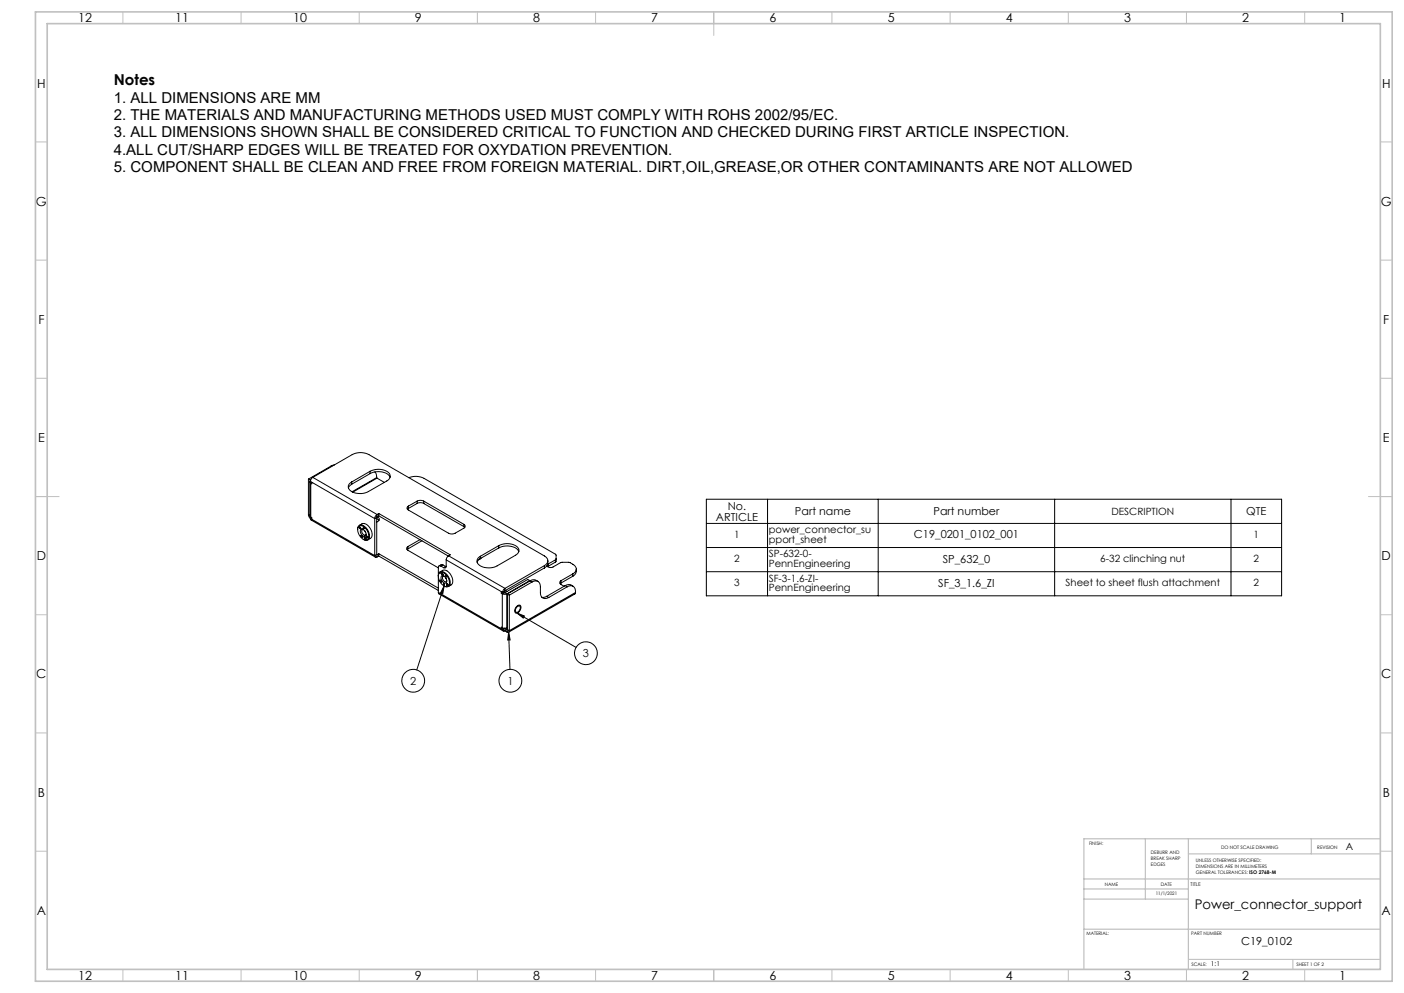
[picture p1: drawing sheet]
<svg xmlns="http://www.w3.org/2000/svg" width="594mm" height="420mm" viewBox="0 0 594 420" stroke-linecap="round" stroke-linejoin="round" font-family="sans-serif">
<g fill="none" stroke="#000" stroke-width=".42">
<path d="M140.1 197.1l-9.6 5.6M140.1 197.1l.3 .2M141.5 196.6l-1.4 .5M156.6 199.3a7.1 7.1 0 0 1 8.2 1l.3 1.4-.9 1.4-8.3 4.8a6.7 6.7 0 0 1-8.5-1.4l.1-1.4 1.3-1.2M156.6 199.3l-7.8 4.6M156.6 199.3v1M158.6 199.6l.5 .8 .2 1.6M130.5 217.7l.8 1.6M130.5 202.7l.8 .4M130.5 202.7v15M130.5 217.7l.6 .3M131.1 203.8v14.4l.8 .8v.5l-.6-.3"/>
<path d="M131.3 219.3l.3 .6 27.2 15.7M131.3 203.1l.1 .2a.59 .59 0 0 0-.3 .6 .59 .59 0 0 0 .4 .5M131.3 219.3l27.2 15.7M131.3 203.6l27.2 15.7M131.3 203.6l.6 .5M131.3 219.2v.1M131.4 203.1h-.1M131.5 204.4v14.7M131.8 218.9l-.5 .3M131.9 204.1v.5l-.4-.2M131.9 204.1l-.4 .3M132.3 201.9l16.7-9.6a7.7 7.7 0 0 1 7.1 0l74.2 42.8a2.16 2.16 0 0 1 1.5 2.1 2.16 2.16 0 0 1-1.5 2"/>
<path d="M132.3 201.9l-.7 .8-.3 .9M132.3 201.9l27.2 15.7M148.8 204.8l-1.4 1.6M148.8 203.9v.9M156.6 200.3a7.1 7.1 0 0 1 8.2 1l.2 .6M156.6 200.3l-7.8 4.5M158.5 219.3v15.7M159.3 202l.2 .2M159.3 202l-10.4 6M159.4 219.4l.9 .7M159.4 218.8l-.9 .5M159.4 218.8v15.7"/>
<path d="M159.5 202.2l3.1 1.8M159.5 202.2l-10.2 6M159.5 218.6l-.1 .2M159.5 217.6l-.7 .8-.3 .9M159.5 217.6v1M159.6 218.5a1.15 1.15 0 0 1 .9 1.3 1.15 1.15 0 0 1-1.1 1M160.2 217.2l30.3 17.5-.7 .4M160.2 217.2l-.7 .4M160.2 217.2v1M160.2 218.2l29.5 17M160.2 218.2l-.7 .4M172.8 214.1a.87 .87 0 0 0-.6 .8 .87 .87 0 0 0 .6 .8l16.9 9.8a3.1 3.1 0 0 0 2.9 0l3.7-2.1a.87 .87 0 0 0 .5-.8 .87 .87 0 0 0-.5-.8"/>
<path d="M172.8 215.1l-.4 .3M172.8 214.1v1M173 202a7.9 7.9 0 0 1 6.4 .3l55.7 32.1 .2 3.1-.3 .3M176.5 212a3 3 0 0 1 2.8 0M176.5 213a3 3 0 0 1 2.8 0M176.5 212l-3.7 2.1M176.5 212v1M176.5 213l-3.7 2.1M179.3 212l17 9.8M179.3 212v1M179.3 213l17 9.7M298.8 211.2h243.4v40.8h-243.4z"/>
<path d="M324.7 211.2v40.8M371.5 211.2v40.8M446.2 211.2v40.8M520.8 211.2v40.8M151.3 224a1.65 1.65 0 0 1 1-1.9 1.65 1.65 0 0 1 2 .6 4.2 4.2 0 0 1 1.3 5.7l-.8 .1-1.1-.4M151.8 222.6a2.53 2.53 0 0 1 3.4 1.6 2.8 2.8 0 0 1-.2 4.2 4.1 4.1 0 0 1-3.2-5.8zM152 223.1v.2M152 223.1h.1M152 222.2a2.86 2.86 0 0 1 4.7 1.4 2.97 2.97 0 0 1-1.1 4.8M152 223v.1M152 223.3h.2M152 223h.1"/>
<path d="M152.1 223.1h.1M152.1 223.3h.1M152.1 223l-.1 .1M152.1 223h.1M152.1 223.2l.3 .1M152.1 223l.1 .1M152.2 223.1h.1M152.2 223.1h-.1M152.2 223.3h.1M152.2 223.5l.1 .1M152.2 223.5h.1M152.4 223.4h.1"/>
<path d="M152.3 223.3h.1M152.3 223.3h-.1M152.3 223.3l.1 .1M152.3 223.6h.1M152.4 223.3v.1M152.4 223.3l-.2 .2M152.4 223.5l-.1 .1M152.4 223.3v.2M152.4 223.5h.1M152.6 224a1.88 1.88 0 0 1 1.9 .8 1.88 1.88 0 0 1-.1 2.1 2.15 2.15 0 0 1-1.8-2.9zM152.7 226.8h.1M152.7 226.8l.1-.3v.4"/>
<path d="M152.7 226.8h.3M152.8 226.9l.3-.2v.5M152.8 226.9h.1M153 227.1l.1 .2M153 227.1h.1M153 226.8h.1M153 226.8v.3M153.1 227.1v.1M153.2 226.9l-.1 .4M153.2 226.9l-.1 .3M153.2 226.9l-.1 .2M153.7 223.5h.1"/>
<path d="M153.8 223.4h.1M153.8 223.4l-.1 .1M153.8 223.4l.2 .1M153.8 224a.91 .91 0 0 0-.9 .7 .91 .91 0 0 0 .6 1.1l.8 .6 .6-.5M153.8 223.3h.2M153.8 223.3v.1M154 223.3v.1M154 223.5l.1 .1M154 223.5h.1M154 223.3l-.1 .1M154 223.3h.1M154 223.4h.1"/>
<path d="M154 223.3v.2M154 223.3l-.3-.2v.4M154.1 227.4h.3l.2 .6-.3-.1M154.1 227.4l.3 .1M154.1 227.4l.1 .1M154.3 227.9h.1M154.3 224.6l.4 .6M154.4 227.5v.1M154.4 227.5h.1M154.4 227.6h.1M154.4 227.6h-.2l.2 .1M154.4 227.7h.1"/>
<path d="M154.4 227.7l.1 .2M154.5 227.9h.1M154.5 227.9h-.2M155.2 226.7l.3 .7M155.2 226.7l.1 .3M155.2 226.8l.1 .2M155.2 226.7v.1M155.3 227.1l.2 .3M155.3 227.1h.1M155.3 227h.1M155.3 227v.1M155.4 227.1h.1"/>
<path d="M155.4 227.1v.2M155.4 227.1l.1 .1M155.5 227.3h.1M155.5 227.2h.1M155.5 227.2v.1M158.5 235a.6 .6 0 0 0 .3 .6 .6 .6 0 0 0 .7 0M159.4 234.5l.1 .1M159.4 234.5l-.9 .5M159.5 234.6v1M160.2 234.2l25.3 14.6M160.2 234.2l-.7 .4M160.2 234.2v1"/>
<path d="M160.2 235.2l25.3 14.5M160.2 235.2l-.7 .4M172.6 231.2a.87 .87 0 0 0-.6 .8 .87 .87 0 0 0 .6 .8l12.9 7.4M172.6 232.1l-.4 .4M172.6 231.2v.9M177.7 228.3l-5.1 2.9M178.5 228.7l-5.9 3.4M186.5 239.4a.65 .65 0 0 0-.7-.1 .65 .65 0 0 0-.3 .7v3.1M186.5 239.4l1.2 .7M187.4 238.9l-.6-.1-1 .5M187.4 238.9l-.9 .5M187.4 238.9l1.2 .7"/>
<path d="M188.6 239.6l-.9 .5M188.6 239.6l.2 .1M188.8 236.8v2.7a.64 .64 0 0 1-.3 .7 .64 .64 0 0 1-.8-.1M188.8 236.8l23.9 13.8M189.8 235.1l-.9 1-.1 .7M189.8 235.1l23.8 13.8M196.3 222.7l.3 .4M196.3 221.8v.9M203.2 236.2l-1.3 1.6M203.2 235.3v.9M203.6 236.1l-1 .6M211 230.8a6.7 6.7 0 0 1 8.5 1.4v1l-.9 1.3-8.3 4.8a7.1 7.1 0 0 1-8.2-.9l-.3-1.5 .5-.9 .9-.7"/>
<path d="M211 231.8a6.4 6.4 0 0 1 8.5 1.5M211 230.8l-7.8 4.5M211 230.8v1M211 231.8l-7.8 4.4M230.3 239.2l-16.7 9.7M230.3 239.2v1M231.5 239.2a1.74 1.74 0 0 0 2.5 .6l3.3-1.9h3.8a3.7 3.7 0 0 1 2.7 3.1l-.5 .9-.9 .8M231.8 237.2l-.2 1.7-1.3 1.3M231.9 238.6l-.2 .1M231.9 238.6v1M231.9 239.6l-.2 .1M235 236.8l-3.1 1.8"/>
<path d="M235 236.8v1M235 237.8l-3.1 1.8M235.3 236.4l-.3 .4M298.8 231.6h243.4M298.8 221.4h243.4M185.4 243.7a1.68 1.68 0 0 1 1-1.9 1.68 1.68 0 0 1 2.1 .6 4.5 4.5 0 0 1 1.5 5.4l-1.1 .4-1.1-.4M185.5 250.6l.2 .6 27.2 15.7M185.5 244.1v6.5M185.5 250.6l27.2 15.7M185.9 242.3a3.2 3.2 0 0 1 4 2.8 1.79 1.79 0 0 1 .2 2 1.79 1.79 0 0 1-1.8 .9 4.4 4.4 0 0 1-2.4-5.7zM186.2 241.9a3.1 3.1 0 0 1 4.9 2 2.65 2.65 0 0 1-1.4 4.2M186.2 245.6h.1"/>
<path d="M186.2 245.6l.3-.2-.2 .3 .4 .1-.2 .2M186.2 245.6l.1 .2M186.3 245.8h.1M186.4 246h.1M186.6 245.8h.1M186.6 245.8h-.3M186.6 245.8l-.2 .2M186.7 242.5l.2 .1M186.7 242.5v.1M186.7 242.6l.1 .2M186.7 242.6l.1 .1M186.7 242.6h.1"/>
<path d="M186.8 242.9l.1 .1M186.8 242.6h.1M186.8 242.8h.1M186.8 242.8l.1 .2M186.8 245.9l-.3 .3-.1-.2M186.8 245.9l-.3 .1M186.8 242.7v.1M186.8 242.7l.2 .3M186.9 242.8l.1 .1M186.9 243h.1M186.9 243.6a2.02 2.02 0 0 1 1.8 2.9 1.97 1.97 0 0 1-1.8-2.9zM186.9 242.6h.1"/>
<path d="M186.9 242.8l-.1 .1M186.9 242.8h.1M187 242.8v.1M187 242.9h.1M187 243h.1M187 242.8h.1M187.1 243h-.1M187.6 247.3l.3 .1M187.6 246.9l.4 .1v.5l-.4-.2M187.6 246.9l.3 .1M187.6 247.3h.1M187.6 247.1h.1"/>
<path d="M187.6 247.1l.3 .1M187.6 247.1h.3M187.6 246.9h.1M187.9 247.1h.1M187.9 247.4h.1M187.9 247.8l-.6 3.3-.9-.3zM187.9 247v.4M187.9 247h.1M187.9 247.8l-11.6 35.6M188 243.8l-.4-.1a1.35 1.35 0 0 0-.2 1.6 1.35 1.35 0 0 0 1.5 .6l.1-.3M188.4 243.8l.1 .1M188.4 243.8h.1"/>
<path d="M188.5 244.2l.3 .7M188.5 243.8v.1M188.6 243.8l-.1 .1M188.6 243.8l.1 .1M188.6 243.7l.1 .2M188.6 243.7v.1M188.6 243.7h.2M188.6 243.4l.2 .3M188.6 243.4l-.2 .4M188.6 243.4l-.1 .4M188.7 243.6h.1M188.7 243.6l.1 .1"/>
<path d="M188.7 243.9h.1M188.7 243.6l-.1 .1M188.7 243.9l.2 .1M188.8 243.7h.1M188.8 243.8h.1M188.8 243.7v.1M188.8 243.7l-.1 .2M189 247.2l.2 .4M189 247h.1M189 247l.1 .2M189 247.2h.1M189.1 246.9l.1 .7"/>
<path d="M189.1 247.2h.1M189.1 247.2h-.1M189.2 247.3v.2M189.2 247.5h.1M189.2 247.2v.2M189.2 247.2v.1M189.2 247.6h.1M189.2 247.4v.1M189.2 247.4h.1M212.1 250.9l.4 .3M212.5 251.2l.7 .2 1.3-.2M212.5 251.2v14.3"/>
<path d="M212.5 250.7l-.4 .2M212.7 250.6v.1M212.7 250.7l-.6-.3v.5M213.1 250.5l.3 .2M213.4 250.7h.2M213.4 250.7l-.9 .5M213.4 250.7h.1M213.5 250.1l-.8 .5M213.5 250.1l-.8 .6M213.6 249.9l-.1 .2M213.6 248.9l-.5 .5-.4 1.2M213.6 248.9v1"/>
<path d="M213.6 250.7l.9 .5M213.7 249.8l.8 .4M214.5 251.2v14.3M214.6 251.2l.9 .5M214.6 251.2v15.1M215.5 251.7v15.1M218.6 256.5a1.04 1.04 0 0 1 1.5-.4 1.04 1.04 0 0 1 .1 1.6 1.5 1.5 0 0 1-2.3 1.3l-.1-1.2zM218.8 259.3l3.1 1.2-.5 .9zM218.8 256.7a.83 .83 0 0 1 1.2-.3 .83 .83 0 0 1 0 1.3l-.5 .8a.89 .89 0 0 1-1.4 .3 .89 .89 0 0 1 .2-1.4zM218.8 259.3l24.9 14.5M224.1 245.6v.2M224.1 245.6l-9.6 5.6"/>
<path d="M224.1 245.6l-.8-.5-9.7 5.6M224.3 245.7l1.7-.5 1.6 .7M224.3 245.7l-9.7 5.5M224.3 245.7l.8 .5M225.1 246.2a2.16 2.16 0 0 1 2.5-.3 2.16 2.16 0 0 1 1 2.3 6.1 6.1 0 0 0 .5 4.2l1.3 .8 1.8-.5M225.1 246.2l-9.6 5.5M230.3 240.2l-16.7 9.7M231.3 252.2l-2 .4M231.3 252.2l.9 .5M237.4 245.6a.89 .89 0 0 0-.6 .8 .89 .89 0 0 0 .6 .8l1.3 .7M237.4 246.6l-.4 .3M237.4 245.6v1"/>
<path d="M239.1 247.7l1.8-.5 1.5 .7M239.1 247.7l.9 .5M239.1 247.7l-7.8 4.5M240 248.2a2.22 2.22 0 0 1 2.6-.1 2.22 2.22 0 0 1 .9 2.5M240 248.2l-7.8 4.5M242.4 242.7l-5 2.9M242.4 242.7v1M242.4 243.7l-5 2.9M243.5 250.6l-.3 .6-28 16.2M243.5 250.6l-28 16.2M243.8 240.7l-.2 1.7-1.2 1.3M298.8 241.8h243.4"/>
<path d="M212.1 265.8l.6 .3M212.5 265.5l1 .3 1-.3M212.5 265.5l-.4-.2v.5M212.5 265.5l-.4 .3M212.7 266.3a.6 .6 0 0 0 .2 .6 .6 .6 0 0 0 .7-.1M212.7 266.1v.2M213.3 265.7l-.6 .4M213.5 265.8h.1M213.5 265.8l-.8 .5M213.6 265.8v1M213.6 265.8l.9 .5M213.6 266.8l.9 .5"/>
<path d="M214.5 266.3v1M214.6 266.3h-.1M214.6 266.3l.9 .5M214.6 265.4l-.1 .1M215.2 267.4l.6 3.3h-1zM215.2 267.4l.6 15.7M215.5 266.8a.6 .6 0 0 1-.3 .6 .6 .6 0 0 1-.7-.1"/>
<circle cx="247.9" cy="276.3" r="4.8"/>
<circle cx="174.8" cy="287.9" r="4.8"/>
<circle cx="215.9" cy="287.9" r="4.8"/>
</g>
<g fill="none" stroke="#c0c0c0" stroke-width=".42">
<path d="M52 5v5M102 5v5M152 5v5M202 5v5M252 5v5M302 5v10M352 5v5M402 5v5M452 5v5M502 5v5M552 5v5M15 60h5"/>
<path d="M584 60h5M15 110h5M584 110h5M15 160h5M584 160h5M15 210h10M579 210h10M15 260h5M584 260h5M15 310h5M584 310h5M15 360h5"/>
<path d="M584 360h5M52 410v5M102 410v5M152 410v5M202 410v5M252 410v5M302 410v5M352 410v5M402 410v5M452 410v5M502 410v5M502.8 405.8h81.2"/>
<path d="M552 410v5"/>
</g>
<path d="M484.6 354.8v25.5M502.8 354.8v55.2M554.8 354.8v6.4M584 354.8h-125.4v55.2M458.6 371.8h125.4M458.6 376h44.2M502.8 361.2h81.2M458.6 380.3h44.2M458.6 393h125.4M547 405.8v4.2" fill="none" stroke="#c0c0c0" stroke-width=".5"/>
<path d="M15 5h574v410h-574zM20 10h564v400h-564z" fill="none" stroke="#c0c0c0" stroke-width=".7"/>
<path d="M218.8 259.3l3.1 1.2-.5 .9zM215.2 267.4l.6 3.3h-1zM187.9 247.8l-.6 3.3-.9-.3z" fill="#000"/>
<g font-size="6.3">
<text x="48.1" y="36.1">Notes</text>
<text x="48.1" y="43.4">1. ALL DIMENSIONS ARE MM</text>
<text x="48.1" y="50.8">2. THE MATERIALS AND MANUFACTURING METHODS USED MUST COMPLY WITH ROHS 2002/95/EC.</text>
<text x="48.1" y="58.1">3. ALL DIMENSIONS SHOWN SHALL BE CONSIDERED CRITICAL TO FUNCTION AND CHECKED DURING FIRST ARTICLE INSPECTION.</text>
<text x="48.1" y="65.5">4.ALL CUT/SHARP EDGES WILL BE TREATED FOR OXYDATION PREVENTION.</text>
<text x="48.1" y="72.8">5. COMPONENT SHALL BE CLEAN AND FREE FROM FOREIGN MATERIAL. DIRT,OIL,GREASE,OR OTHER CONTAMINANTS ARE NOT ALLOWED</text>
</g>
<text font-size="5.6" x="505.5" y="384.5">Power_connector_support</text>
<g font-size="5.3">
<text x="33.1" y="9.5">12</text>
<text x="74.1" y="9.5">11</text>
<text x="124.1" y="9.5">10</text>
<text x="175.6" y="9.5">9</text>
<text x="225.6" y="9.5">8</text>
<text x="275.6" y="9.5">7</text>
<text x="325.6" y="9.5">6</text>
<text x="375.6" y="9.5">5</text>
<text x="425.6" y="9.5">4</text>
<text x="475.6" y="9.5">3</text>
<text x="525.6" y="9.5">2</text>
<text x="566.6" y="9.5">1</text>
<text x="15.7" y="37">H</text>
<text x="584.7" y="37">H</text>
<text x="15.2" y="87">G</text>
<text x="584.2" y="87">G</text>
<text x="16.2" y="137">F</text>
<text x="585.2" y="137">F</text>
<text x="16.1" y="187">E</text>
<text x="585.1" y="187">E</text>
<text x="15.5" y="237">D</text>
<text x="584.5" y="237">D</text>
<text x="15.4" y="287">C</text>
<text x="584.4" y="287">C</text>
<text x="16" y="337.1">B</text>
<text x="585" y="337.1">B</text>
<text x="15.5" y="387">A</text>
<text x="584.5" y="387">A</text>
<text x="33.1" y="414.5">12</text>
<text x="74.1" y="414.5">11</text>
<text x="124.1" y="414.5">10</text>
<text x="175.6" y="414.5">9</text>
<text x="225.6" y="414.5">8</text>
<text x="275.6" y="414.5">7</text>
<text x="325.6" y="414.5">6</text>
<text x="375.6" y="414.5">5</text>
<text x="425.6" y="414.5">4</text>
<text x="475.6" y="414.5">3</text>
<text x="525.6" y="414.5">2</text>
<text x="566.6" y="414.5">1</text>
</g>
<g font-size="4.7">
<text x="307.9" y="215.7">No.</text>
<text x="302.9" y="220.2">ARTICLE</text>
<text x="336.3" y="217.9">Part name</text>
<text x="394.9" y="217.9">Part number</text>
<text x="527.3" y="217.9">QTE</text>
<text x="386.7" y="227.7">C19_0201_0102_001</text>
<text x="398.8" y="237.9">SP_632_0</text>
<text x="396.9" y="248.1">SF_3_1.6_ZI</text>
<text x="246.6" y="278">3</text>
<text x="173.5" y="289.7">2</text>
<text x="214.7" y="289.7">1</text>
<text x="525.1" y="399.7">C19_0102</text>
</g>
<g font-size="4.2">
<text x="470.2" y="217.8">DESCRIPTION</text>
<text x="310.6" y="227.6">1</text>
<text x="325.3" y="225.6">power_connector_su</text>
<text x="530.4" y="227.6">1</text>
<text x="325.3" y="229.7">pport_sheet</text>
<text x="310.6" y="237.8">2</text>
<text x="325.3" y="235.8">SP-632-0-</text>
<text x="325.3" y="239.9">PennEngineering</text>
<text x="465.5" y="237.8">6-32 clinching nut</text>
<text x="530.4" y="237.8">2</text>
<text x="325.3" y="246">SF-3-1.6-ZI-</text>
<text x="310.6" y="248">3</text>
<text x="325.3" y="250.1">PennEngineering</text>
<text x="450.8" y="248">Sheet to sheet flush attachment</text>
<text x="530.4" y="248">2</text>
<text x="569.3" y="359.6">A</text>
</g>
<text font-size="2.8" x="512.3" y="408.6">1:1</text>
<text font-size="2.1" x="503.7" y="374.6">TITLE</text>
<g font-size="2">
<text x="460.8" y="357.6">FINISH:</text>
<text x="516.6" y="359">DO NOT SCALE DRAWING</text>
<text x="557.3" y="359.2">REVISION</text>
<text x="486.9" y="361.1">DEBURR AND</text>
<text x="486.9" y="363.6">BREAK SHARP</text>
<text x="506" y="364.6">UNLESS OTHERWISE SPECIFIED:</text>
<text x="486.9" y="366.1">EDGES</text>
<text x="506" y="367.1">DIMENSIONS ARE IN MILLIMETERS</text>
<text x="506" y="369.6">GENERAL TOLERANCES: ISO 2768-M</text>
<text x="467.4" y="374.6">NAME</text>
<text x="491.1" y="374.6">DATE</text>
<text x="489" y="378.6">11/1/2021</text>
<text x="459.6" y="395.5">MATERIAL:</text>
<text x="504" y="395.5">PART NUMBER</text>
<text x="504.1" y="408.6">SCALE:</text>
<text x="548.5" y="408.6">SHEET 1 OF 2</text>
</g>
</svg>
